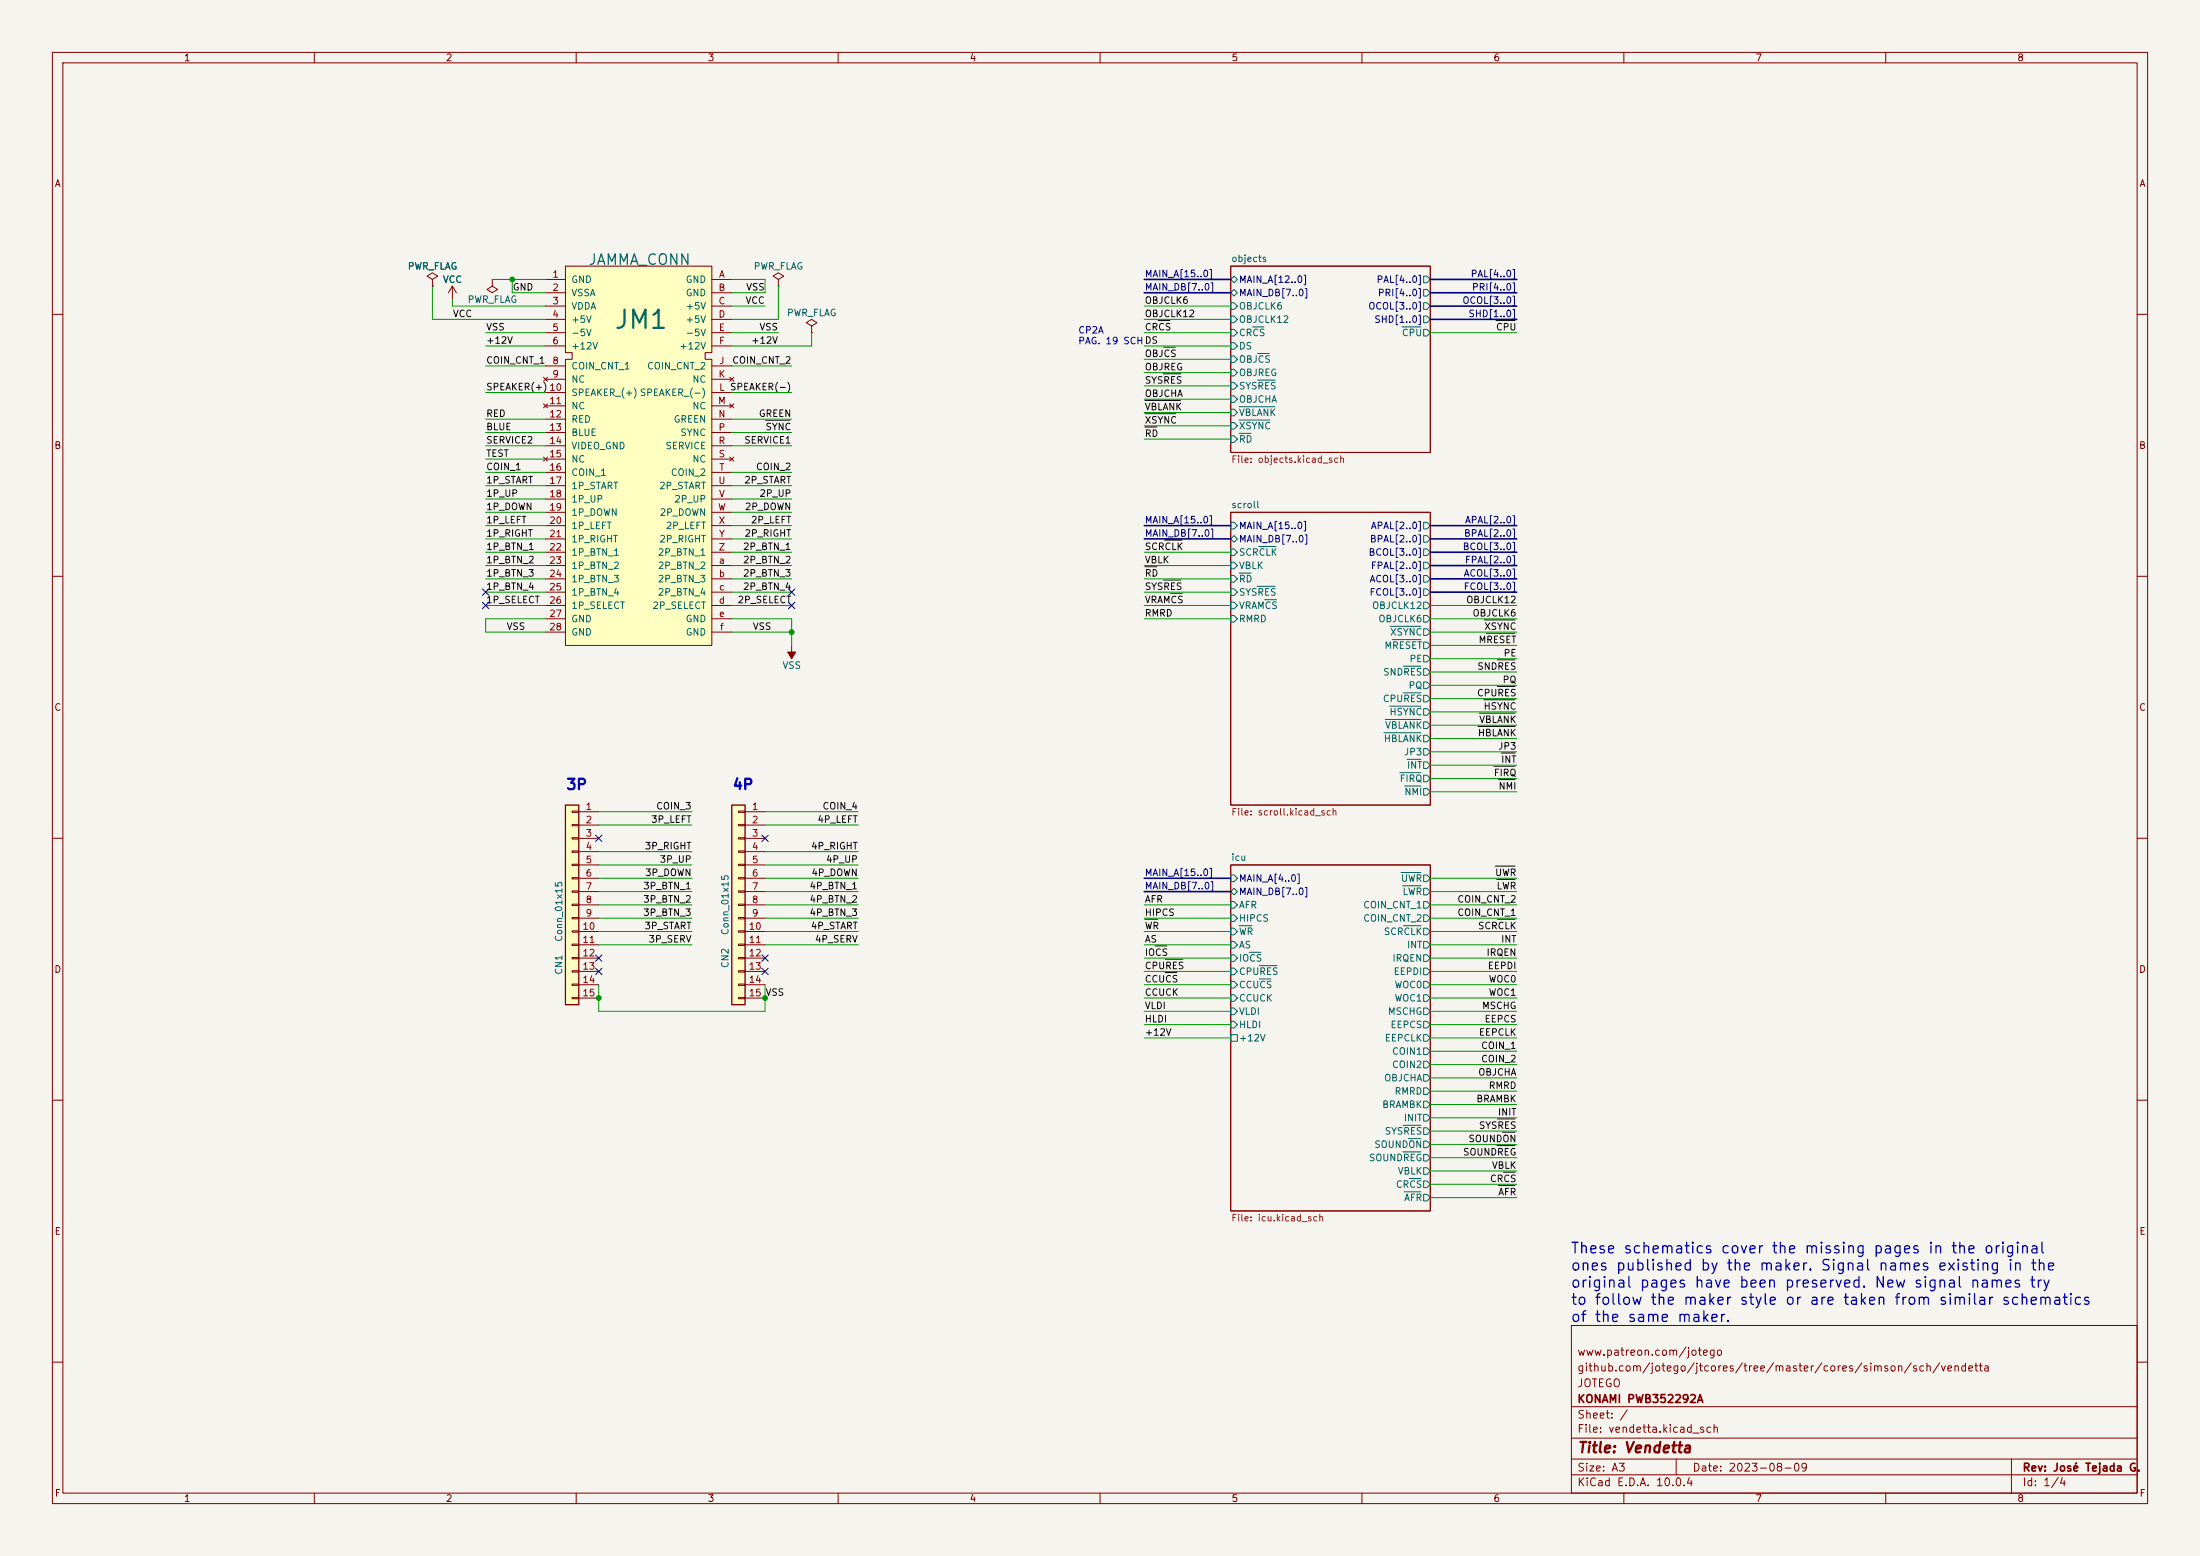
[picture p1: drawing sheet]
<svg xmlns="http://www.w3.org/2000/svg" width="420mm" height="297mm" viewBox="0 0 420 297" stroke-linecap="round" stroke-linejoin="round" font-family="sans-serif">
<path d="M0 0h420v297h-420z" fill="#f5f4ef" stroke="#f5f4ef" stroke-width=".19"/>
<g fill="none" stroke="#840000" stroke-width=".19">
<path d="M10 10h400v277h-400zM12 12h396v273h-396zM60 10v2M110 10v2M160 10v2M210 10v2M260 10v2M310 10v2M360 10v2M148.6 53.3l1-.6-1-.6-1 .6 1 .6v1.3M148.6 54.6h.1M234.9 50.8h38.1v35.6h-38.1z"/>
<path d="M10 60h2M154.9 62.2l1.1-.6-1.1-.6-1 .6 1 .6v1.3M154.9 63.5h.1M408 60h2M234.9 97.8h38.1v55.9h-38.1zM10 110h2M408 110h2M151.1 123.2v2.5M10 160h2M408 160h2M234.9 165.1h38.1v66h-38.1zM10 210h2"/>
<path d="M408 210h2M300 253h108v32h-108zM10 260h2M300 278.5h108M300 274.5h108M300 268.5h108M320 278.5v3M384 278.5v6.5M408 260h2M60 285v2M110 285v2M160 285v2"/>
<path d="M210 285v2M260 285v2M300 281.5h108M310 285v2M360 285v2"/>
</g>
<g fill="none" stroke="#006464" stroke-width=".19">
<path d="M234.9 53.3l.7-.6 .6 .6-.6 .7zM234.9 55.9l.7-.7 .6 .7-.6 .6zM234.9 57.8h.7l.6 .6-.6 .7h-.7zM271.8 52.7h.6l.6 .6-.6 .7h-.6zM271.8 55.2h.6l.6 .7-.6 .6h-.6zM271.8 57.8h.6l.6 .6-.6 .7h-.6zM234.9 62.9h.7l.6 .6-.6 .6h-.7zM234.9 60.3h.7l.6 .7-.6 .6h-.7zM234.9 65.4h.7l.6 .6-.6 .7h-.7zM234.9 67.9h.7l.6 .7-.6 .6h-.7zM234.9 70.5h.7l.6 .6-.6 .7h-.7zM234.9 73h.7l.6 .7-.6 .6h-.7z"/>
<path d="M234.9 75.6h.7l.6 .6-.6 .6h-.7zM234.9 78.1h.7l.6 .6-.6 .7h-.7zM236.5 77.6h6.9M239.1 62.4h2.2M240 72.6h3.4M240.1 67.5h2.2M267.6 62.4h3.7M271.8 60.3h.6l.6 .7-.6 .6h-.6zM271.8 62.9h.6l.6 .6-.6 .6h-.6zM234.9 99.7h.7l.6 .6-.6 .7h-.7zM234.9 80.6h.7l.6 .7-.6 .6h-.7zM234.9 83.2h.7l.6 .6-.6 .7h-.7z"/>
<path d="M236.5 80.2h5.9M236.5 82.7h2.3M271.8 99.7h.6l.6 .6-.6 .7h-.6zM234.9 104.8h.7l.6 .6-.6 .6h-.7zM234.9 107.3h.7l.6 .7-.6 .6h-.7zM234.9 109.9h.7l.6 .6-.6 .6h-.7zM234.9 112.4h.7l.6 .6-.6 .7h-.7zM234.9 114.9h.7l.6 .7-.6 .6h-.7zM234.9 117.5h.7l.6 .6-.6 .6h-.7zM234.9 102.9l.7-.7 .6 .7-.6 .6zM236.5 109.4h2.3M240 111.9h3.4"/>
<path d="M240.3 104.3h3.3M241.4 114.5h2.3M265.4 119.5h5.9M271.8 102.2h.6l.6 .7-.6 .6h-.6zM271.8 104.8h.6l.6 .6-.6 .6h-.6zM271.8 107.3h.6l.6 .7-.6 .6h-.6zM271.8 109.9h.6l.6 .6-.6 .6h-.6zM271.8 112.4h.6l.6 .6-.6 .7h-.6zM271.8 117.5h.6l.6 .6-.6 .6h-.6zM271.8 114.9h.6l.6 .7-.6 .6h-.6zM264.2 139.9h7.1M264.4 137.3h6.9"/>
<path d="M265.3 134.8h6M265.8 122.1h5.5M267.9 127.2h3.4M267.9 132.2h3.4M271.8 122.6h.6l.6 .6-.6 .6h-.6zM271.8 120h.6l.6 .7-.6 .6h-.6zM271.8 125.1h.6l.6 .6-.6 .7h-.6zM271.8 127.6h.6l.6 .7-.6 .6h-.6zM271.8 130.2h.6l.6 .6-.6 .6h-.6zM271.8 132.7h.6l.6 .7-.6 .6h-.6zM271.8 135.3h.6l.6 .6-.6 .6h-.6zM271.8 137.8h.6l.6 .6-.6 .7h-.6z"/>
<path d="M267.2 147.5h4.1M268.1 150h3.2M268.6 144.9h2.7M271.8 140.3h.6l.6 .7-.6 .6h-.6zM271.8 142.9h.6l.6 .6-.6 .6h-.6zM271.8 145.4h.6l.6 .7-.6 .6h-.6zM271.8 148h.6l.6 .6-.6 .6h-.6zM271.8 150.5h.6l.6 .6-.6 .7h-.6zM234.9 172.1h.7l.6 .6-.6 .7h-.7zM234.9 167h.7l.6 .6-.6 .7h-.7zM234.9 174.6h.7l.6 .7-.6 .6h-.7zM234.9 177.2h.7l.6 .6-.6 .6h-.7z"/>
<path d="M234.9 179.7h.7l.6 .6-.6 .7h-.7zM234.9 170.2l.7-.7 .6 .7-.6 .6zM236.5 176.7h2.5M267.5 166.5h3.8M267.8 169.1h3.5M267.9 176.7h3.4M271.8 167h.6l.6 .6-.6 .7h-.6zM271.8 169.5h.6l.6 .7-.6 .6h-.6zM271.8 174.6h.6l.6 .7-.6 .6h-.6zM271.8 172.1h.6l.6 .6-.6 .7h-.6zM271.8 177.2h.6l.6 .6-.6 .6h-.6zM271.8 179.7h.6l.6 .6-.6 .7h-.6z"/>
<path d="M234.9 182.2h.7l.6 .7-.6 .6h-.7zM234.9 184.8h.7l.6 .6-.6 .7h-.7zM234.9 187.3h.7l.6 .7-.6 .6h-.7zM234.9 189.9h.7l.6 .6-.6 .6h-.7zM234.9 192.4h.7l.6 .6-.6 .7h-.7zM234.9 194.9h.7l.6 .7-.6 .6h-.7zM234.9 197.5h1.3v1.3h-1.3zM238.5 181.8h2.2M240.4 184.3h3.4M240.4 186.9h2.2M271.8 182.2h.6l.6 .7-.6 .6h-.6zM271.8 184.8h.6l.6 .6-.6 .7h-.6z"/>
<path d="M271.8 187.3h.6l.6 .7-.6 .6h-.6zM271.8 189.9h.6l.6 .6-.6 .6h-.6zM271.8 192.4h.6l.6 .6-.6 .7h-.6zM271.8 194.9h.6l.6 .7-.6 .6h-.6zM271.8 197.5h.6l.6 .6-.6 .7h-.6zM267.8 219.9h3.5M267.9 214.8h3.4M268.9 217.3h2.4M271.8 200h.6l.6 .7-.6 .6h-.6zM271.8 210.2h.6l.6 .6-.6 .7h-.6zM271.8 205.1h.6l.6 .6-.6 .7h-.6zM271.8 207.6h.6l.6 .7-.6 .6h-.6z"/>
<path d="M271.8 202.6h.6l.6 .6-.6 .6h-.6zM271.8 212.7h.6l.6 .7-.6 .6h-.6zM271.8 215.3h.6l.6 .6-.6 .6h-.6zM271.8 217.8h.6l.6 .6-.6 .7h-.6zM268.1 227.5h3.2M269 225h2.3M271.8 222.9h.6l.6 .6-.6 .7h-.6zM271.8 225.4h.6l.6 .7-.6 .6h-.6zM271.8 220.3h.6l.6 .7-.6 .6h-.6zM271.8 228h.6l.6 .6-.6 .6h-.6z"/>
</g>
<path d="M150.4 124.5h1.5l-.8 1.2z" fill="#840000" stroke="#840000" stroke-width=".19"/>
<path d="M107.9 50.8h28v16.5h-1.3v1.3h1.3v54.6h-28v-54.6h1.3v-1.3h-1.3z" fill="#ffffc2"/>
<g fill="none" stroke="#840000" stroke-width=".19">
<path d="M82.5 53.3l1.1-.6-1.1-.6-1 .6 1 .6v1.3M82.5 54.6h.1M86.4 54.6l-.8 1.3M86.4 54.6l.7 1.3M86.4 54.6v2.6M94 53.3v1.3l1 .6-1 .7-1-.7 1-.6M94 53.3h.1M104.1 53.3h3.8M104.1 55.9h3.8M104.1 58.4h3.8M107.9 50.8h28v16.5h-1.3v1.3h1.3v54.6h-28v-54.6h1.3v-1.3h-1.3zM135.9 53.3h3.8"/>
<path d="M135.9 55.9h3.8M135.9 58.4h3.8M103.8 72l.7 .8M103.8 77.1l.7 .8M104.1 61h3.8M104.1 63.5h3.8M104.1 66h3.8M104.1 69.9h3.8M104.1 72.4h3.8M104.1 74.9h3.8M104.1 77.5h3.8M104.5 72l-.7 .8"/>
<path d="M104.5 77.1l-.7 .8M135.9 61h3.8M135.9 63.5h3.8M135.9 66h3.8M135.9 69.9h3.8M135.9 72.4h3.8M135.9 74.9h3.8M135.9 77.5h3.8M139.3 72l.8 .8M139.3 77.1l.8 .8M140.1 72l-.8 .8M140.1 77.1l-.8 .8"/>
<path d="M103.8 87.2l.7 .8M104.1 80h3.8M104.1 82.6h3.8M104.1 85.1h3.8M104.1 87.6h3.8M104.1 90.2h3.8M104.1 92.7h3.8M104.1 95.3h3.8M104.1 97.8h3.8M104.5 87.2l-.7 .8M135.9 80h3.8M135.9 82.6h3.8"/>
<path d="M135.9 85.1h3.8M135.9 87.6h3.8M135.9 90.2h3.8M135.9 92.7h3.8M135.9 95.3h3.8M135.9 97.8h3.8M139.3 87.2l.8 .8M140.1 87.2l-.8 .8M104.1 100.3h3.8M104.1 102.9h3.8M104.1 105.4h3.8M104.1 108h3.8"/>
<path d="M104.1 110.5h3.8M104.1 113h3.8M104.1 115.6h3.8M104.1 118.1h3.8M135.9 100.3h3.8M135.9 102.9h3.8M135.9 105.4h3.8M135.9 108h3.8M135.9 110.5h3.8M135.9 113h3.8M135.9 115.6h3.8M135.9 118.1h3.8"/>
<path d="M104.1 120.7h3.8M135.9 120.7h3.8"/>
</g>
<path d="M139.7 153.7h2.5v38.1h-2.5z" fill="#ffffc2"/>
<path d="M139.7 153.7h2.5v38.1h-2.5z" fill="none" stroke="#840000" stroke-width=".25"/>
<g fill="none" stroke="#840000" stroke-width=".19">
<path d="M141 154.8h1.2v.3h-1.2zM141 157.4h1.2v.2h-1.2zM141 159.9h1.2v.2h-1.2zM142.2 154.9h3.8M142.2 157.5h3.8M141 162.4h1.2v.3h-1.2zM141 165h1.2v.2h-1.2zM141 167.5h1.2v.3h-1.2zM141 170.1h1.2v.2h-1.2zM141 172.6h1.2v.2h-1.2zM141 175.1h1.2v.3h-1.2zM141 177.7h1.2v.2h-1.2z"/>
<path d="M142.2 160h3.8M142.2 162.6h3.8M142.2 165.1h3.8M142.2 167.6h3.8M142.2 170.2h3.8M142.2 172.7h3.8M142.2 175.3h3.8M142.2 177.8h3.8M141 180.2h1.2v.3h-1.2zM141 182.8h1.2v.2h-1.2zM141 185.3h1.2v.2h-1.2zM141 187.8h1.2v.3h-1.2z"/>
<path d="M141 190.4h1.2v.2h-1.2zM142.2 180.3h3.8M142.2 182.9h3.8M142.2 185.4h3.8M142.2 188h3.8M142.2 190.5h3.8"/>
</g>
<path d="M107.9 153.7h2.6v38.1h-2.6z" fill="#ffffc2"/>
<path d="M107.9 153.7h2.6v38.1h-2.6z" fill="none" stroke="#840000" stroke-width=".25"/>
<g fill="none" stroke="#840000" stroke-width=".19">
<path d="M82.5 54.6h.1M109.2 154.8h1.3v.3h-1.3zM109.2 157.4h1.3v.2h-1.3zM109.2 159.9h1.3v.2h-1.3zM110.5 154.9h3.8M110.5 157.5h3.8M109.2 162.4h1.3v.3h-1.3zM109.2 165h1.3v.2h-1.3zM109.2 167.5h1.3v.3h-1.3zM109.2 170.1h1.3v.2h-1.3zM109.2 172.6h1.3v.2h-1.3zM109.2 175.1h1.3v.3h-1.3z"/>
<path d="M109.2 177.7h1.3v.2h-1.3zM110.5 160h3.8M110.5 162.6h3.8M110.5 165.1h3.8M110.5 167.6h3.8M110.5 170.2h3.8M110.5 172.7h3.8M110.5 175.3h3.8M110.5 177.8h3.8M109.2 180.2h1.3v.3h-1.3zM109.2 182.8h1.3v.2h-1.3zM109.2 185.3h1.3v.2h-1.3z"/>
<path d="M109.2 187.8h1.3v.3h-1.3zM109.2 190.4h1.3v.2h-1.3zM110.5 180.3h3.8M110.5 182.9h3.8M110.5 185.4h3.8M110.5 188h3.8M110.5 190.5h3.8"/>
</g>
<g fill="none" stroke="#0f0f0f" stroke-width=".19">
<path d="M218.6 79h5.8M218.6 76.4h6.8M221.1 61.2h2.2M222.1 71.3h3.3M222.1 66.3h2.3M285.6 61.2h3.6M146.2 80.2h4.6M218.6 81.5h2.3M218.6 108.2h2.3M222.1 110.7h3.3M222.3 103.1h3.3M223.5 113.3h2.2"/>
<path d="M283.4 118.3h5.8M282.2 138.7h7M282.4 136.1h6.8M283.3 133.6h5.9M283.7 120.9h5.5M285.9 126h3.3M285.9 131h3.3M285.2 146.3h4M286.1 148.8h3.1M286.6 143.7h2.6M218.6 175.5h2.4M285.4 165.3h3.8"/>
<path d="M285.7 167.9h3.5M285.9 175.5h3.3M220.5 180.6h2.2M222.4 185.6h2.3M222.4 183.1h3.4M285.8 218.7h3.4M285.9 213.6h3.3M286.8 216.1h2.4M286 226.3h3.2M287 223.7h2.2"/>
</g>
<g fill="none" stroke="#000084" stroke-width=".3">
<path d="M218.4 55.9h16.5M218.4 53.3h16.5M273 55.9h16.6M273 53.3h16.6M273 58.4h16.6M273 61h16.6M218.4 102.9h16.5M218.4 100.3h16.5M273 102.9h16.6M273 100.3h16.6M273 113h16.6M273 108h16.6"/>
<path d="M273 110.5h16.6M273 105.4h16.6M218.4 170.2h16.5M218.4 167.6h16.5"/>
</g>
<g fill="none" stroke="#009600" stroke-width=".19">
<path d="M82.5 54.6v6.4h21.6M86.4 57.2v1.2h17.7M94 53.3h10.1M97.8 53.3v2.6h6.3M139.7 53.3h6.3v2.6h-6.3M139.7 58.4h6.3M148.6 54.6v6.4h-8.9M218.4 58.4h16.5M92.7 63.5h11.4M92.7 69.9h11.4M92.7 66h11.4M92.7 74.9h11.4"/>
<path d="M139.7 63.5h8.9M139.7 69.9h11.4M139.7 74.9h11.4M154.9 63.5v2.5h-15.2M218.4 63.5h16.5M218.4 78.7h16.5M218.4 66h16.5M218.4 68.6h16.5M218.4 73.7h16.5M218.4 71.1h16.5M218.4 76.2h16.5M218.4 61h16.5"/>
<path d="M273 63.5h16.6M92.7 80h11.4M92.7 85.1h11.4M92.7 82.6h11.4M92.7 92.7h11.4M92.7 95.3h11.4M92.7 90.2h11.4M92.7 97.8h11.4M92.7 87.6h11.4M139.7 80h11.4M139.7 85.1h11.4M139.7 82.6h11.4"/>
<path d="M139.7 92.7h11.4M139.7 95.3h11.4M139.7 90.2h11.4M139.7 97.8h11.4M218.4 83.8h16.5M218.4 81.3h16.5M92.7 108h11.4M92.7 113h11.4M92.7 110.5h11.4M92.7 105.4h11.4M92.7 115.6h11.4M92.7 102.9h11.4"/>
<path d="M92.7 100.3h11.4M104.1 118.1h-11.4v2.6h11.4M139.7 108h11.4M139.7 113h11.4M139.7 110.5h11.4M139.7 105.4h11.4M139.7 118.1h11.4v5.1M139.7 115.6h11.4M139.7 102.9h11.4M139.7 100.3h11.4M218.4 108h16.5M218.4 113h16.5"/>
<path d="M218.4 110.5h16.5M218.4 105.4h16.5M218.4 118.1h16.5M218.4 115.6h16.5M273 118.1h16.6M273 115.6h16.6M139.7 120.7h11.4M273 135.9h16.6M273 120.7h16.6M273 138.4h16.6M273 133.4h16.6M273 130.8h16.6"/>
<path d="M273 128.3h16.6M273 125.7h16.6M273 123.2h16.6M114.3 157.5h17.8M114.3 154.9h17.8M146 157.5h17.8M146 154.9h17.8M273 141h16.6M273 143.5h16.6M273 148.6h16.6M273 151.1h16.6M273 146.1h16.6"/>
<path d="M114.3 177.8h17.8M114.3 162.6h17.8M114.3 165.1h17.8M114.3 172.7h17.8M114.3 175.3h17.8M114.3 167.6h17.8M114.3 170.2h17.8M146 177.8h17.8M146 162.6h17.8M146 165.1h17.8M146 172.7h17.8M146 175.3h17.8"/>
<path d="M146 167.6h17.8M146 170.2h17.8M218.4 177.8h16.5M218.4 172.7h16.5M218.4 175.3h16.5M273 177.8h16.6M273 172.7h16.6M273 175.3h16.6M273 167.6h16.6M273 170.2h16.6M114.3 188v5h31.7v-5M114.3 180.3h17.8"/>
<path d="M146 180.3h17.8M218.4 188h16.5M218.4 185.4h16.5M218.4 180.3h16.5M218.4 182.9h16.5M218.4 190.5h16.5M218.4 193h16.5M218.4 195.6h16.5M218.4 198.1h16.5M273 188h16.6M273 185.4h16.6M273 180.3h16.6"/>
<path d="M273 182.9h16.6M273 190.5h16.6M273 193h16.6M273 195.6h16.6M273 198.1h16.6M273 208.3h16.6M273 205.7h16.6M273 203.2h16.6M273 200.7h16.6M273 218.4h16.6M273 215.9h16.6M273 213.4h16.6"/>
<path d="M273 210.8h16.6M273 228.6h16.6M273 223.5h16.6M273 226.1h16.6M273 221h16.6"/>
</g>
<g fill="none" stroke="#000084" stroke-width=".19">
<path d="M92.1 112.4l1.2 1.2M92.1 115l1.2 1.2M93.3 112.4l-1.2 1.2M93.3 115l-1.2 1.2M150.5 115l1.2 1.2M150.5 112.4l1.2 1.2M151.7 115l-1.2 1.2M151.7 112.4l-1.2 1.2M113.7 159.4l1.2 1.2M114.9 159.4l-1.2 1.2M145.4 159.4l1.3 1.2M146.7 159.4l-1.3 1.2"/>
<path d="M113.7 184.8l1.2 1.2M113.7 182.3l1.2 1.2M114.9 184.8l-1.2 1.2M114.9 182.3l-1.2 1.2M145.4 182.3l1.3 1.2M145.4 184.8l1.3 1.2M146.7 182.3l-1.3 1.2M146.7 184.8l-1.3 1.2"/>
</g>
<g fill="#009600" stroke="#009600" stroke-width=".19">
<circle cx="146" cy="190.5" r=".46"/>
<circle cx="97.8" cy="53.3" r=".46"/>
<circle cx="114.3" cy="190.5" r=".46"/>
<circle cx="151.1" cy="120.7" r=".46"/>
</g>
<text font-size="3.5" fill="#006464" x="117" y="63.6">JM1</text>
<text font-size="2" fill="#006464" x="112.2" y="51.1">JAMMA_CONN</text>
<g font-size="2" fill="#0000c2">
<text x="107.9" y="151.2">3P</text>
<text x="139.7" y="151.2">4P</text>
<text x="299.7" y="239.8">These schematics cover the missing pages in the original</text>
<text x="299.7" y="243">ones published by the maker. Signal names existing in the</text>
<text x="299.7" y="246.3">original pages have been preserved. New signal names try</text>
<text x="299.7" y="249.6">to follow the maker style or are taken from similar schematics</text>
<text x="299.7" y="252.8">of the same maker.</text>
</g>
<text font-size="2" fill="#840000" x="301" y="277.8">Title: Vendetta</text>
<g font-size="1.5" fill="#840000">
<text x="301" y="262.1">github.com/jotego/jtcores/tree/master/cores/simson/sch/vendetta</text>
<text x="301" y="259.1">www.patreon.com/jotego</text>
<text x="301" y="268.1">KONAMI PWB352292A</text>
<text x="301" y="265.1">JOTEGO</text>
<text x="301" y="273.8">File: vendetta.kicad_sch</text>
<text x="301" y="271.1">Sheet: /</text>
<text x="301" y="281.2">Size: A3</text>
<text x="323" y="281.2">Date: 2023-08-09</text>
<text x="386" y="281.2">Rev: José Tejada G.</text>
<text x="301" y="284">KiCad E.D.A. 10.0.4</text>
<text x="386" y="284">Id: 1/4</text>
</g>
<g font-size="1.3" fill="#840000">
<text x="35" y="12">1</text>
<text x="85" y="12">2</text>
<text x="135" y="12">3</text>
<text x="185" y="12">4</text>
<text x="235" y="12">5</text>
<text x="285" y="12">6</text>
<text x="335" y="12">7</text>
<text x="385" y="12">8</text>
<text x="10.3" y="36">A</text>
<text x="408.3" y="36">A</text>
<text x="10.3" y="86">B</text>
<text x="408.2" y="86">B</text>
<text x="10.3" y="136">C</text>
<text x="408.2" y="136">C</text>
<text x="10.3" y="186">D</text>
<text x="408.2" y="186">D</text>
<text x="10.3" y="236">E</text>
<text x="408.3" y="236">E</text>
<text x="10.3" y="286">F</text>
<text x="35" y="287">1</text>
<text x="85" y="287">2</text>
<text x="135" y="287">3</text>
<text x="185" y="287">4</text>
<text x="235" y="287">5</text>
<text x="285" y="287">6</text>
<text x="335" y="287">7</text>
<text x="385" y="287">8</text>
<text x="408.3" y="286">F</text>
</g>
<g font-size="1.3" fill="#006464">
<text x="77.7" y="51.8">PWR_FLAG</text>
<text x="143.8" y="51.8">PWR_FLAG</text>
<text x="234.9" y="50.3">objects</text>
<text x="84.4" y="54.3">VCC</text>
<text x="89.2" y="58.1">PWR_FLAG</text>
<text x="109" y="54.3">GND</text>
<text x="109" y="56.9">VSSA</text>
<text x="109" y="59.4">VDDA</text>
<text x="130.8" y="54.3">GND</text>
<text x="130.8" y="56.9">GND</text>
<text x="130.8" y="59.4">+5V</text>
<text x="236.4" y="59.4">OBJCLK6</text>
<text x="109" y="61.9">+5V</text>
<text x="109" y="64.5">-5V</text>
<text x="130.8" y="61.9">+5V</text>
<text x="130.8" y="64.5">-5V</text>
<text x="150.1" y="60.7">PWR_FLAG</text>
<text x="236.4" y="64.5">CRCS</text>
<text x="236.4" y="61.9">OBJCLK12</text>
<text x="267.5" y="64.5">CPU</text>
<text x="109" y="67">+12V</text>
<text x="109" y="70.8">COIN_CNT_1</text>
<text x="123.4" y="70.8">COIN_CNT_2</text>
<text x="129.6" y="67">+12V</text>
<text x="236.4" y="67">DS</text>
<text x="236.4" y="69.6">OBJCS</text>
<text x="109" y="73.4">NC</text>
<text x="109" y="75.9">SPEAKER_(+) SPEAKER_(-)</text>
<text x="132.1" y="73.4">NC</text>
<text x="236.4" y="72.1">OBJREG</text>
<text x="236.4" y="74.6">SYSRES</text>
<text x="236.4" y="77.2">OBJCHA</text>
<text x="109" y="78.4">NC</text>
<text x="109" y="81">RED</text>
<text x="109" y="83.5">BLUE</text>
<text x="128.5" y="81">GREEN</text>
<text x="129.8" y="83.5">SYNC</text>
<text x="132.1" y="78.4">NC</text>
<text x="236.4" y="79.7">VBLANK</text>
<text x="236.4" y="82.3">XSYNC</text>
<text x="109" y="86.1">VIDEO_GND</text>
<text x="109" y="88.6">NC</text>
<text x="126.9" y="86.1">SERVICE</text>
<text x="132.1" y="88.6">NC</text>
<text x="236.4" y="84.8">RD</text>
<text x="109" y="91.1">COIN_1</text>
<text x="109" y="93.7">1P_START</text>
<text x="125.7" y="93.7">2P_START</text>
<text x="128" y="91.1">COIN_2</text>
<text x="109" y="96.2">1P_UP</text>
<text x="109" y="98.8">1P_DOWN</text>
<text x="109" y="101.3">1P_LEFT</text>
<text x="125.8" y="98.8">2P_DOWN</text>
<text x="127" y="101.3">2P_LEFT</text>
<text x="128.6" y="96.2">2P_UP</text>
<text x="234.9" y="97.3">scroll</text>
<text x="109" y="103.8">1P_RIGHT</text>
<text x="109" y="106.4">1P_BTN_1</text>
<text x="125.5" y="106.4">2P_BTN_1</text>
<text x="125.8" y="103.8">2P_RIGHT</text>
<text x="236.4" y="106.4">SCRCLK</text>
<text x="109" y="108.9">1P_BTN_2</text>
<text x="109" y="111.5">1P_BTN_3</text>
<text x="125.5" y="108.9">2P_BTN_2</text>
<text x="125.5" y="111.5">2P_BTN_3</text>
<text x="236.4" y="108.9">VBLK</text>
<text x="236.4" y="111.5">RD</text>
<text x="109" y="114">1P_BTN_4</text>
<text x="109" y="116.5">1P_SELECT</text>
<text x="109" y="119.1">GND</text>
<text x="124.5" y="116.5">2P_SELECT</text>
<text x="125.5" y="114">2P_BTN_4</text>
<text x="130.8" y="119.1">GND</text>
<text x="236.4" y="114">SYSRES</text>
<text x="236.4" y="116.5">VRAMCS</text>
<text x="236.4" y="119.1">RMRD</text>
<text x="261.8" y="116.5">OBJCLK12</text>
<text x="263" y="119.1">OBJCLK6</text>
<text x="109" y="121.6">GND</text>
<text x="130.8" y="121.6">GND</text>
<text x="264.2" y="124.2">MRESET</text>
<text x="265.3" y="121.6">XSYNC</text>
<text x="149.3" y="128">VSS</text>
<text x="263.9" y="129.2">SNDRES</text>
<text x="268.8" y="131.8">PQ</text>
<text x="269" y="126.7">PE</text>
<text x="263.9" y="134.3">CPURES</text>
<text x="265.2" y="136.9">HSYNC</text>
<text x="264.1" y="141.9">HBLANK</text>
<text x="264.3" y="139.4">VBLANK</text>
<text x="267.1" y="149.6">FIRQ</text>
<text x="267.9" y="144.5">JP3</text>
<text x="268.5" y="147">INT</text>
<text x="268" y="152.1">NMI</text>
<text x="234.9" y="164.6">icu</text>
<text x="236.4" y="173.7">AFR</text>
<text x="260.1" y="173.7">COIN_CNT_1</text>
<text x="267.3" y="168.6">UWR</text>
<text x="267.6" y="171.2">LWR</text>
<text x="107.7" y="179.9" transform="rotate(-90 107.7 179.9)">Conn_01x15</text>
<text x="139.4" y="178.6" transform="rotate(-90 139.4 178.6)">Conn_01x15</text>
<text x="236.4" y="176.2">HIPCS</text>
<text x="236.4" y="178.8">WR</text>
<text x="260.1" y="176.2">COIN_CNT_2</text>
<text x="264.1" y="178.8">SCRCLK</text>
<text x="139.4" y="184.9" transform="rotate(-90 139.4 184.9)">CN2</text>
<text x="236.4" y="181.3">AS</text>
<text x="236.4" y="183.9">IOCS</text>
<text x="265.7" y="183.9">IRQEN</text>
<text x="268.5" y="181.3">INT</text>
<text x="107.7" y="186.2" transform="rotate(-90 107.7 186.2)">CN1</text>
<text x="236.4" y="186.4">CPURES</text>
<text x="236.4" y="188.9">CCUCS</text>
<text x="236.4" y="191.5">CCUCK</text>
<text x="265.9" y="186.4">EEPDI</text>
<text x="266.1" y="188.9">WOC0</text>
<text x="266.1" y="191.5">WOC1</text>
<text x="236.4" y="194">VLDI</text>
<text x="236.4" y="196.6">HLDI</text>
<text x="264.9" y="194">MSCHG</text>
<text x="265.3" y="196.6">EEPCS</text>
<text x="236.4" y="199.1">+12V</text>
<text x="264.3" y="199.1">EEPCLK</text>
<text x="265.6" y="201.6">COIN1</text>
<text x="264.1" y="206.7">OBJCHA</text>
<text x="265.6" y="204.2">COIN2</text>
<text x="266.1" y="209.3">RMRD</text>
<text x="263.8" y="211.8">BRAMBK</text>
<text x="267.9" y="214.3">INIT</text>
<text x="261.2" y="222">SOUNDREG</text>
<text x="262.3" y="219.4">SOUNDON</text>
<text x="264.3" y="216.9">SYSRES</text>
<text x="266.4" y="227">CRCS</text>
<text x="266.7" y="224.5">VBLK</text>
<text x="267.9" y="229.6">AFR</text>
</g>
<g font-size="1.3" fill="#a90000">
<text x="105.3" y="53.3">1</text>
<text x="137.1" y="53.3">A</text>
<text x="105.3" y="55.9">2</text>
<text x="105.3" y="58.4">3</text>
<text x="137.1" y="55.9">B</text>
<text x="137.1" y="58.4">C</text>
<text x="105.3" y="60.9">4</text>
<text x="105.3" y="63.5">5</text>
<text x="137.1" y="60.9">D</text>
<text x="137.1" y="63.5">E</text>
<text x="105.3" y="66">6</text>
<text x="105.3" y="69.8">8</text>
<text x="137.1" y="66">F</text>
<text x="137.2" y="69.8">J</text>
<text x="104.7" y="77.4">11</text>
<text x="105.3" y="72.4">9</text>
<text x="137" y="77.4">M</text>
<text x="137.1" y="72.4">K</text>
<text x="137.2" y="74.9">L SPEAKER(-)</text>
<text x="104.7" y="80">12</text>
<text x="104.7" y="82.5">13</text>
<text x="137" y="80">N</text>
<text x="137.1" y="82.5">P</text>
<text x="104.7" y="85.1">14</text>
<text x="104.7" y="87.6">15</text>
<text x="137.1" y="85.1">R</text>
<text x="137.1" y="87.6">S</text>
<text x="104.7" y="90.1">16</text>
<text x="104.7" y="92.7">17</text>
<text x="104.7" y="95.2">18</text>
<text x="137" y="92.7">U</text>
<text x="137.1" y="95.2">V</text>
<text x="137.2" y="90.1">T</text>
<text x="104.7" y="97.8">19</text>
<text x="104.7" y="100.3">20</text>
<text x="137" y="97.8">W</text>
<text x="137.1" y="100.3">X</text>
<text x="104.7" y="102.8">21</text>
<text x="104.7" y="105.4">22</text>
<text x="104.7" y="107.9">23</text>
<text x="137.1" y="105.4">Z</text>
<text x="137.1" y="107.9">a</text>
<text x="137.1" y="102.8">Y</text>
<text x="104.7" y="110.5">24</text>
<text x="104.7" y="113">25</text>
<text x="137.1" y="110.5">b</text>
<text x="137.1" y="113">c</text>
<text x="104.7" y="115.5">26</text>
<text x="104.7" y="118.1">27</text>
<text x="137.1" y="115.5">d</text>
<text x="137.1" y="118.1">e</text>
<text x="104.7" y="120.6">28</text>
<text x="137.3" y="120.6">f</text>
<text x="111.7" y="154.9">1</text>
<text x="143.4" y="154.9">1</text>
<text x="111.7" y="157.5">2</text>
<text x="111.7" y="160">3</text>
<text x="143.4" y="157.5">2</text>
<text x="143.4" y="160">3</text>
<text x="111.7" y="162.5">4</text>
<text x="111.7" y="165.1">5</text>
<text x="111.7" y="167.6">6</text>
<text x="143.4" y="162.5">4</text>
<text x="143.4" y="165.1">5</text>
<text x="143.4" y="167.6">6</text>
<text x="111.7" y="170.2">7</text>
<text x="111.7" y="172.7">8</text>
<text x="143.4" y="170.2">7</text>
<text x="143.4" y="172.7">8</text>
<text x="111.1" y="177.8">10</text>
<text x="111.7" y="175.2">9</text>
<text x="142.8" y="177.8">10</text>
<text x="143.4" y="175.2">9</text>
<text x="111.1" y="180.3">11</text>
<text x="111.1" y="182.9">12</text>
<text x="111.1" y="185.4">13</text>
<text x="142.8" y="180.3">11</text>
<text x="142.8" y="182.9">12</text>
<text x="142.8" y="185.4">13</text>
<text x="111.1" y="187.9">14</text>
<text x="111.1" y="190.5">15</text>
<text x="142.8" y="187.9">14</text>
<text x="142.8" y="190.5">15</text>
</g>
<g font-size="1.3" fill="#000084">
<text x="218.4" y="53.2">MAIN_A[15..0]</text>
<text x="280.6" y="53.2">PAL[4..0]</text>
<text x="218.4" y="55.8">MAIN_DB[7..0]</text>
<text x="236.4" y="54.3">MAIN_A[12..0]</text>
<text x="236.4" y="56.9">MAIN_DB[7..0]</text>
<text x="261.1" y="59.4">OCOL[3..0]</text>
<text x="262.7" y="54.3">PAL[4..0]</text>
<text x="262.9" y="56.9">PRI[4..0]</text>
<text x="279.1" y="58.3">OCOL[3..0]</text>
<text x="280.9" y="55.8">PRI[4..0]</text>
<text x="262.3" y="61.9">SHD[1..0]</text>
<text x="280.2" y="60.8">SHD[1..0]</text>
<text x="218.4" y="100.2">MAIN_A[15..0]</text>
<text x="236.4" y="101.3">MAIN_A[15..0]</text>
<text x="261.6" y="101.3">APAL[2..0]</text>
<text x="279.6" y="100.2">APAL[2..0]</text>
<text x="218.4" y="102.7">MAIN_DB[7..0]</text>
<text x="236.4" y="103.8">MAIN_DB[7..0]</text>
<text x="261.2" y="106.4">BCOL[3..0]</text>
<text x="261.4" y="103.8">BPAL[2..0]</text>
<text x="279.1" y="105.3">BCOL[3..0]</text>
<text x="279.4" y="102.7">BPAL[2..0]</text>
<text x="279.6" y="107.8">FPAL[2..0]</text>
<text x="261.3" y="111.5">ACOL[3..0]</text>
<text x="261.6" y="108.9">FPAL[2..0]</text>
<text x="279.3" y="110.4">ACOL[3..0]</text>
<text x="279.3" y="112.9">FCOL[3..0]</text>
<text x="261.3" y="114">FCOL[3..0]</text>
<text x="218.4" y="167.5">MAIN_A[15..0]</text>
<text x="218.4" y="170.1">MAIN_DB[7..0]</text>
<text x="236.4" y="168.6">MAIN_A[4..0]</text>
<text x="236.4" y="171.2">MAIN_DB[7..0]</text>
</g>
<g font-size="1.3" fill="#0f0f0f">
<text x="97.8" y="55.8">GND</text>
<text x="142.2" y="58.3">VCC</text>
<text x="142.3" y="55.8">VSS</text>
<text x="218.4" y="58.3">OBJCLK6</text>
<text x="86.4" y="60.8">VCC</text>
<text x="92.7" y="63.4">VSS</text>
<text x="92.7" y="65.9">+12V</text>
<text x="143.3" y="65.9">+12V</text>
<text x="144.9" y="63.4">VSS</text>
<text x="218.4" y="63.4">CRCS</text>
<text x="218.4" y="60.8">OBJCLK12</text>
<text x="285.5" y="63.4">CPU</text>
<text x="92.7" y="69.7">COIN_CNT_1</text>
<text x="139.7" y="69.7">COIN_CNT_2</text>
<text x="218.4" y="68.5">OBJCS</text>
<text x="218.4" y="71">OBJREG</text>
<text x="92.7" y="74.8">SPEAKER(+)10</text>
<text x="218.4" y="73.5">SYSRES</text>
<text x="218.4" y="76.1">OBJCHA</text>
<text x="92.7" y="82.4">BLUE</text>
<text x="92.7" y="79.9">RED</text>
<text x="144.8" y="79.9">GREEN</text>
<text x="146" y="82.4">SYNC</text>
<text x="218.4" y="83.7">RD</text>
<text x="218.4" y="81.2">XSYNC</text>
<text x="218.4" y="78.6">VBLANK</text>
<text x="92.7" y="87.5">TEST</text>
<text x="92.7" y="85">SERVICE2</text>
<text x="142" y="85">SERVICE1</text>
<text x="92.7" y="90">COIN_1</text>
<text x="92.7" y="95.1">1P_UP</text>
<text x="92.7" y="92.6">1P_START</text>
<text x="142" y="92.6">2P_START</text>
<text x="144.2" y="90">COIN_2</text>
<text x="144.9" y="95.1">2P_UP</text>
<text x="92.7" y="100.2">1P_LEFT</text>
<text x="92.7" y="97.7">1P_DOWN</text>
<text x="142.1" y="97.7">2P_DOWN</text>
<text x="143.2" y="100.2">2P_LEFT</text>
<text x="92.7" y="107.8">1P_BTN_2</text>
<text x="92.7" y="102.7">1P_RIGHT</text>
<text x="92.7" y="105.3">1P_BTN_1</text>
<text x="141.7" y="105.3">2P_BTN_1</text>
<text x="141.7" y="107.8">2P_BTN_2</text>
<text x="142" y="102.7">2P_RIGHT</text>
<text x="218.4" y="107.8">VBLK</text>
<text x="218.4" y="105.3">SCRCLK</text>
<text x="92.7" y="110.4">1P_BTN_3</text>
<text x="92.7" y="112.9">1P_BTN_4</text>
<text x="141.7" y="112.9">2P_BTN_4</text>
<text x="141.7" y="110.4">2P_BTN_3</text>
<text x="218.4" y="112.9">SYSRES</text>
<text x="218.4" y="110.4">RD</text>
<text x="92.7" y="115.4">1P_SELECT</text>
<text x="140.7" y="115.4">2P_SELECT</text>
<text x="218.4" y="115.4">VRAMCS</text>
<text x="218.4" y="118">RMRD</text>
<text x="279.8" y="115.4">OBJCLK12</text>
<text x="281" y="118">OBJCLK6</text>
<text x="96.6" y="120.5">VSS</text>
<text x="143.6" y="120.5">VSS</text>
<text x="282.2" y="123.1">MRESET</text>
<text x="283.2" y="120.5">XSYNC</text>
<text x="286.9" y="125.6">PE</text>
<text x="281.9" y="128.1">SNDRES</text>
<text x="286.8" y="130.7">PQ</text>
<text x="281.9" y="133.2">CPURES</text>
<text x="283.1" y="135.8">HSYNC</text>
<text x="282" y="140.8">HBLANK</text>
<text x="282.3" y="138.3">VBLANK</text>
<text x="285.9" y="143.4">JP3</text>
<text x="285.1" y="148.5">FIRQ</text>
<text x="286.5" y="145.9">INT</text>
<text x="125.2" y="154.8">COIN_3</text>
<text x="156.9" y="154.8">COIN_4</text>
<text x="286" y="151">NMI</text>
<text x="124.2" y="157.4">3P_LEFT</text>
<text x="155.9" y="157.4">4P_LEFT</text>
<text x="123" y="162.4">3P_RIGHT</text>
<text x="123" y="167.5">3P_DOWN</text>
<text x="125.8" y="165">3P_UP</text>
<text x="154.7" y="162.4">4P_RIGHT</text>
<text x="154.8" y="167.5">4P_DOWN</text>
<text x="157.6" y="165">4P_UP</text>
<text x="285.3" y="167.5">UWR</text>
<text x="122.7" y="172.6">3P_BTN_2</text>
<text x="122.7" y="170.1">3P_BTN_1</text>
<text x="154.4" y="172.6">4P_BTN_2</text>
<text x="154.4" y="170.1">4P_BTN_1</text>
<text x="218.4" y="172.6">AFR</text>
<text x="278.1" y="172.6">COIN_CNT_2</text>
<text x="285.6" y="170.1">LWR</text>
<text x="122.7" y="175.1">3P_BTN_3</text>
<text x="122.9" y="177.7">3P_START</text>
<text x="154.4" y="175.1">4P_BTN_3</text>
<text x="154.7" y="177.7">4P_START</text>
<text x="218.4" y="175.1">HIPCS</text>
<text x="218.4" y="177.7">WR</text>
<text x="278.1" y="175.1">COIN_CNT_1</text>
<text x="282" y="177.7">SCRCLK</text>
<text x="123.7" y="180.2">3P_SERV</text>
<text x="155.5" y="180.2">4P_SERV</text>
<text x="218.4" y="185.3">CPURES</text>
<text x="218.4" y="180.2">AS</text>
<text x="218.4" y="182.8">IOCS</text>
<text x="283.7" y="182.8">IRQEN</text>
<text x="283.9" y="185.3">EEPDI</text>
<text x="286.5" y="180.2">INT</text>
<text x="146" y="190.4">VSS</text>
<text x="218.4" y="187.8">CCUCS</text>
<text x="218.4" y="190.4">CCUCK</text>
<text x="284.1" y="187.8">WOC0</text>
<text x="284.1" y="190.4">WOC1</text>
<text x="218.4" y="198">+12V</text>
<text x="218.4" y="192.9">VLDI</text>
<text x="218.4" y="195.5">HLDI</text>
<text x="282.2" y="198">EEPCLK</text>
<text x="282.8" y="192.9">MSCHG</text>
<text x="283.3" y="195.5">EEPCS</text>
<text x="282.6" y="200.5">COIN_1</text>
<text x="282.6" y="203.1">COIN_2</text>
<text x="282.1" y="205.6">OBJCHA</text>
<text x="284.1" y="208.2">RMRD</text>
<text x="281.7" y="210.7">BRAMBK</text>
<text x="282.2" y="215.8">SYSRES</text>
<text x="285.8" y="213.2">INIT</text>
<text x="279.2" y="220.9">SOUNDREG</text>
<text x="280.2" y="218.3">SOUNDON</text>
<text x="284.3" y="225.9">CRCS</text>
<text x="284.7" y="223.4">VBLK</text>
<text x="285.9" y="228.5">AFR</text>
</g>
<g font-size="1.3" fill="#0000c2">
<text x="205.7" y="64">CP2A</text>
<text x="205.7" y="66">PAG. 19 SCHDS</text>
</g>
<g font-size="1.3" fill="#725600">
<text x="234.9" y="88.7">File: objects.kicad_sch</text>
<text x="234.9" y="156">File: scroll.kicad_sch</text>
<text x="234.9" y="233.4">File: icu.kicad_sch</text>
</g>
</svg>
